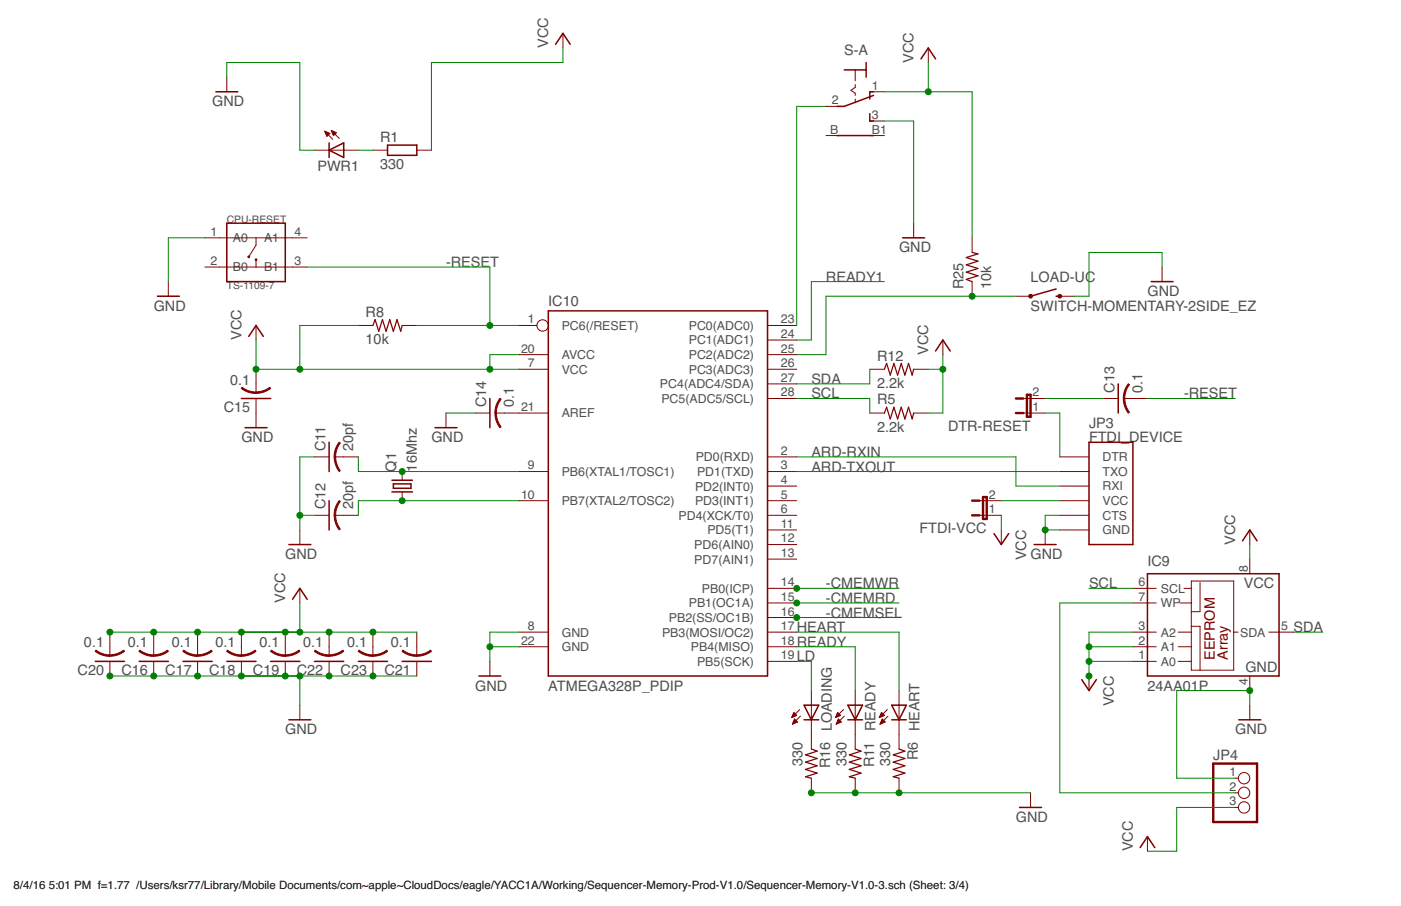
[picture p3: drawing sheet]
<svg xmlns="http://www.w3.org/2000/svg" width="432mm" height="279mm" viewBox="0 0 432 279" stroke-linecap="round" stroke-linejoin="round" font-family="sans-serif">
<g fill="none" stroke="#800000" stroke-width=".47">
<path d="M171.2 13.7l2.3-3.4 2.2 3.4M267 19.3v4.5M283.8 18.2l2.3-3.4 2.3 3.4M66.5 28.3h6.8M260.2 21.5h6.8M268.1 35.1v2.2h1.1M269.2 29.4l-9 3.4h-2.2M269.2 28.3h-1.1v2.2M101.4 44.1v4.5M101.4 46.3l4.5-2.2v4.5zM119.4 44.7h9.1v3.2h-9.1zM258 41.8h11.2"/>
<path d="M69.9 68.8h18v18h-18zM278.2 73.3h6.8M48.5 91.4h6.8M169 95.9h67.6v112.6h-67.6zM325.5 91.4h1.1M325.5 89.1l-7.9 2.3M354.8 86.8h6.7M76.7 103.7l2.2-3.3 2.3 3.3M288.4 108.2l2.2-3.3 2.3 3.3M344.7 118.4v9M74.4 122.9h9M75.5 131.9h6.8"/>
<path d="M101.4 136.4v9M134.1 131.9h6.7M151 122.9v9M335.6 136.4h13.6v31.5h-13.6zM101.4 154.4v9M120.8 148.1h6.3M120.8 151.7h6.3M121.2 149.2h5.5v1.4h-5.5zM89 167.9h6.8M306.4 164.5l2.2 3.4 2.3-3.4M318.7 167.9h6.8M353.7 176.9h40.5v31.6h-40.5z"/>
<path d="M382.9 166.8l2.3-3.4 2.2 3.4M90.2 184.8l2.2-3.4 2.3 3.4M29.4 204h9M42.9 204h9M56.4 204h9M69.9 204h9M83.4 204h9M96.9 204h9M110.4 204h9M124 204h9M147.6 208.5h6.7M247.8 217.5h4.5l-2.2 4.5z"/>
<path d="M261.3 217.5h4.5l-2.2 4.5zM274.8 217.5h4.5l-2.2 4.5zM333.4 209.6l2.2 3.4 2.3-3.4M89 222h6.8M247.8 222h4.5M261.3 222h4.5M274.8 222h4.5M381.8 222h6.8M314.2 249h6.8M351.4 261.4l2.3-3.4 2.2 3.4"/>
</g>
<g fill="none" stroke="#800000" stroke-width=".31">
<path d="M173.5 10.3v4.5M286.1 14.8v4.5M69.9 23.8v4.5M254.6 32.8h4.5M263.6 21.5v3.4M263.6 26.1v.8l-1.4 1 1.4 .8v.7M263.6 30.5v1.2M268.1 37.3h4.5M268.1 28.3h4.5M96.9 46.3h13.5M100.1 40.5l2.5 2.4M100.1 40.5l1.6 .6-.9 .9z"/>
<path d="M100.1 40.5h.1M100.2 40.7h.5M100.3 41h.9M100.4 41.2h1.2M100.5 41.4h.8M100.6 41.7h.5M100.7 41.9h.2M102.1 40.2l2.5 2.5M102.1 40.2l1.6 .7-.9 .9zM102.1 40.2h.1M102.2 40.5h.5M102.3 40.7h.9"/>
<path d="M102.4 41h1.2M102.5 41.2h.9M102.6 41.4h.6M102.7 41.7h.2M114.9 46.3h4.5M128.5 46.3h4.5M254.6 41.8h4.5M268.1 41.8h4.5M63.1 73.3h31.6M78.9 73.3v2.3l-2.2 3.6M281.6 68.8v4.5M299.6 73.3v4.6"/>
<path d="M51.9 86.8v4.6M63.1 82.4h31.6M78.9 80.1v2.3M299.6 86.8v4.6M313.1 91.4h4.5M326.6 91.4h4.5M358.2 82.4v4.4M78.9 100.4v4.5M78.9 113.9v7.2M110.4 100.4h4.5M124 100.4h4.5M160 113.9h9"/>
<path d="M160 109.4h9M160 100.4h5.5M236.6 113.9h9M236.6 109.4h9M236.6 118.4h9M236.6 104.9h9M236.6 100.4h9M268.1 113.9h4.5M281.6 113.9h4.5M290.6 104.9v4.5M78.9 122.9v9M137.5 127.4v4.5"/>
<path d="M146.5 127.4h4.5M152.8 127.4h16.2M236.6 122.9h9M268.1 127.4h4.5M281.6 127.4h4.5M315.4 127.4h6.7M315.4 122.9h6.7M340.1 122.9h4.6M346.5 122.9h7.2M96.9 158.9h4.5M96.9 140.9h4.5M103.2 158.9h7.2"/>
<path d="M103.2 140.9h7.2M124 145.4v2.7M124 151.7v2.7M160 154.4h9M160 145.4h9M236.6 154.4h9M236.6 145.4h9M236.6 158.9h9M236.6 149.9h9M236.6 140.9h9M301.9 154.4h6.7M301.9 158.9h6.7"/>
<path d="M326.6 154.4h9M326.6 145.4h9M326.6 158.9h9M326.6 149.9h9M326.6 140.9h9M92.4 163.4v4.5M236.6 172.4h9M236.6 167.9h9M236.6 163.4h9M308.6 163.4v4.5M322.1 163.4v4.5M326.6 163.4h9"/>
<path d="M367.2 179.2h13v27.5h-13zM369.9 179.6v9h-2.7M385.2 163.4v4.5M385.2 172.4v4.5M33.9 194.9v7.3M47.4 194.9v7.3M60.9 194.9v7.3M74.4 194.9v7.3M87.9 194.9v7.3M92.4 181.4v4.5M101.4 194.9v7.3M114.9 194.9v7.3"/>
<path d="M128.5 194.9v7.3M160 194.9h9M160 199.5h9M236.6 194.9h9M236.6 199.5h9M236.6 190.4h9M236.6 185.9h9M236.6 181.4h9M349.2 194.9h7.2M349.2 199.5h7.2M349.2 185.9h7.2M349.2 181.4h7.2"/>
<path d="M363.1 194.9h4.1M363.1 199.5h4.1M363.6 185.9h3.6M364.9 181.4h2.3M367.2 193.1h2.7v13.6M380.2 194.9h1.4M391.1 194.9h7.6M33.9 204v4.5M47.4 204v4.5M60.9 204v4.5M74.4 204v4.5M87.9 204v4.5"/>
<path d="M92.4 217.5v4.5M101.4 204v4.5M114.9 204v4.5M128.5 204v4.5M151 204v4.5M236.6 204h9M244.6 219.8h.2M244.7 219.7l.9 .9-1.6 .7zM246.5 218.8l-2.5 2.5M250.1 213v18M258.1 219.8h.2M258.2 219.7l.9 .9-1.6 .7z"/>
<path d="M260 218.8l-2.5 2.5M263.6 213v18M271.6 219.8h.2M271.7 219.7l.9 .9-1.6 .7zM273.5 218.8l-2.5 2.5M277.1 213v18M335.6 208.5v4.5M349.2 204h7.2M363.1 204h4.1M385.2 208.5v4.5M385.2 217.5v4.5M244 221.3h.1"/>
<path d="M244.1 221h.5M244.2 220.8h1M244.3 223.2h.3M244.3 220.5h1.2M244.4 222.9h.7M244.4 220.3h.8M244.5 222.7h1.2M244.5 220.1h.5M244.6 222.5h1M244.7 222.2h.6M244.8 222h.3M244.9 221.7l.9 1-1.6 .6z"/>
<path d="M246.7 220.9l-2.5 2.4M250.1 240v4.5M257.5 221.3h.1M257.6 221h.5M257.7 220.8h1M257.8 223.2h.3M257.8 220.5h1.2M257.9 222.9h.8M257.9 220.3h.9M258 222.7h1.2M258 220.1h.5M258.1 222.5h1"/>
<path d="M258.2 222.2h.7M258.3 222h.3M258.4 221.7l.9 1-1.6 .6zM260.2 220.9l-2.5 2.4M263.6 240v4.5M271 221.3h.1M271.1 221h.6M271.2 220.8h1M271.3 223.2h.3M271.3 220.5h1.2M271.4 222.9h.8M271.4 220.3h.9"/>
<path d="M271.5 222.7h1.2M271.5 220.1h.5M271.6 222.5h1M271.7 222.2h.7M271.8 222h.3M271.9 221.7l.9 1-1.6 .6zM273.7 220.9l-2.5 2.4M277.1 240v4.5M380.7 240h1M317.6 244.5v4.5M353.7 258v4.5M380.7 244.5h1"/>
<path d="M380.7 249h1"/>
<circle cx="167.2" cy="100.4" r="1.76"/>
<circle cx="383.4" cy="240" r="1.76"/>
<circle cx="383.4" cy="244.5" r="1.76"/>
<circle cx="383.4" cy="249" r="1.76"/>
</g>
<g fill="#800000" stroke="#800000" stroke-width=".31">
<path d="M104.5 136.4l.4 .2-1 1.7-.5 2.6h-.4a7.4 7.4 0 0 1 1.5-4.5z" fill-rule="evenodd"/>
<path d="M103 140.9h.5l.4 2.5 1 1.7-.4 .3a7.5 7.5 0 0 1-1.5-4.5z" fill-rule="evenodd"/>
<path d="M104.5 154.4l.4 .2-1 1.8-.5 2.5h-.4a7.4 7.4 0 0 1 1.5-4.5z" fill-rule="evenodd"/>
<path d="M103 158.9h.5l.4 2.6 1 1.7-.4 .2a7.4 7.4 0 0 1-1.5-4.5z" fill-rule="evenodd"/>
<path d="M347.8 118.3l.3 .3-1 1.7-.5 2.6h-.4a7.4 7.4 0 0 1 1.6-4.6z" fill-rule="evenodd"/>
<path d="M346.2 122.9h.5l.2 1.9 1.2 2.3-.4 .3a7.3 7.3 0 0 1-1.5-4.5z" fill-rule="evenodd"/>
<path d="M154.1 122.8l.3 .3-1.2 2.3-.2 2h-.5a7.1 7.1 0 0 1 1.6-4.6z" fill-rule="evenodd"/>
<path d="M152.5 127.4h.5l.5 2.5 .9 1.7-.3 .3a7.3 7.3 0 0 1-1.6-4.5z" fill-rule="evenodd"/>
<path d="M74.6 119.4l2.4 1.2 1.9 .3v.4a7.2 7.2 0 0 1-4.5-1.5z" fill-rule="evenodd"/>
<path d="M78.9 120.9l1.9-.3 2.3-1.2 .3 .4a7.2 7.2 0 0 1-4.5 1.5z" fill-rule="evenodd"/>
<path d="M43.1 200.5l2.3 1.2 2 .3v.4a7.5 7.5 0 0 1-4.6-1.5z" fill-rule="evenodd"/>
<path d="M47.4 201.9l2.5-.5 1.7-.9 .3 .4a7.3 7.3 0 0 1-4.5 1.5z" fill-rule="evenodd"/>
<path d="M56.6 200.5l1.7 1 2.6 .5v.4a7.4 7.4 0 0 1-4.6-1.5z" fill-rule="evenodd"/>
<path d="M60.9 201.9l1.9-.2 2.3-1.2 .3 .4a7.3 7.3 0 0 1-4.5 1.5z" fill-rule="evenodd"/>
<path d="M70.1 200.5l2.4 1.2 1.9 .3v.4a7.4 7.4 0 0 1-4.6-1.5z" fill-rule="evenodd"/>
<path d="M74.4 201.9l1.9-.2 2.3-1.2 .3 .4a7.2 7.2 0 0 1-4.5 1.5z" fill-rule="evenodd"/>
<path d="M83.7 200.5l1.6 1 2.6 .5v.4a7.4 7.4 0 0 1-4.5-1.5z" fill-rule="evenodd"/>
<path d="M87.9 201.9l2-.2 2.3-1.2 .2 .4a7.3 7.3 0 0 1-4.5 1.5z" fill-rule="evenodd"/>
<path d="M29.6 200.5l2.3 1.2 2 .3v.4a7.4 7.4 0 0 1-4.6-1.5z" fill-rule="evenodd"/>
<path d="M33.9 201.9l1.9-.2 2.3-1.2 .3 .4a7.2 7.2 0 0 1-4.5 1.5z" fill-rule="evenodd"/>
<path d="M124.2 200.5l1.7 1 2.6 .5v.4a7.4 7.4 0 0 1-4.6-1.5z" fill-rule="evenodd"/>
<path d="M128.5 201.9l1.9-.2 2.3-1.2 .3 .4a7.3 7.3 0 0 1-4.5 1.5z" fill-rule="evenodd"/>
<path d="M97.2 200.5l2.3 1.2 1.9 .3v.4a7.4 7.4 0 0 1-4.5-1.5z" fill-rule="evenodd"/>
<path d="M101.4 201.9l2-.2 2.3-1.2 .2 .4a7.2 7.2 0 0 1-4.5 1.5z" fill-rule="evenodd"/>
<path d="M110.7 200.5l2.3 1.2 1.9 .3v.4a7.5 7.5 0 0 1-4.5-1.5z" fill-rule="evenodd"/>
<path d="M114.9 201.9l2-.2 2.3-1.2 .2 .4a7.2 7.2 0 0 1-4.5 1.5z" fill-rule="evenodd"/>
<circle cx="317.6" cy="91.4" r=".59"/>
<circle cx="326.6" cy="91.4" r=".59"/>
<circle cx="76.7" cy="79.2" r=".28"/>
<circle cx="78.9" cy="80.1" r=".28"/>
</g>
<path d="M299.6 77.9l1.8 .4-3.6 1.1 3.6 1.1-3.6 1.2 3.6 1.1-3.6 1.1 3.6 1.1-3.6 1.2 1.8 .6M114.9 100.4l.7-1.8 1.1 3.6 1.2-3.6 1.1 3.6 1.1-3.6 1.1 3.6 1.2-3.6 1.1 3.6 .5-1.8M272.6 113.9l.7-1.8 1.1 3.6 1.1-3.6 1.1 3.6 1.2-3.6 1.1 3.6 1.1-3.6 1.1 3.6 .5-1.8M272.6 127.4l.7-1.8 1.1 3.6 1.1-3.6 1.1 3.6 1.2-3.6 1.1 3.6 1.1-3.6 1.1 3.6 .5-1.8M250.1 231l1.8 .6-3.6 1.2 3.6 1.1-3.6 1.1 3.6 1.2-3.6 1.1 3.6 1.1-3.6 1.1 1.8 .5M263.6 231l1.8 .6-3.6 1.2 3.6 1.1-3.6 1.1 3.6 1.2-3.6 1.1 3.6 1.1-3.6 1.1 1.8 .5M277.1 231l1.8 .6-3.6 1.2 3.6 1.1-3.6 1.1 3.6 1.2-3.6 1.1 3.6 1.1-3.6 1.1 1.8 .5" fill="none" stroke="#800000" stroke-width=".38"/>
<path d="M313.1 127.4h2.3M313.1 122.9h2.3M316.5 121.8h1.1v6.7h-1.1zM299.6 158.9h2.3M299.6 154.4h2.3M303 153.3h1.1v6.7h-1.1zM373.9 235.5h13.5v18h-13.5z" fill="none" stroke="#800000" stroke-width=".74"/>
<g fill="none" stroke="#008000" stroke-width=".31">
<path d="M173.5 14.8v4.5h-40.5v27M286.1 19.3v9M69.9 23.8v-4.5h22.5v27h4.5M254.6 32.8h-9v67.6M272.6 37.3h9v31.5M272.6 28.3h27v45M110.4 46.3h4.5M63.1 73.3h-11.2v13.5M94.7 82.4h56.3v18M272.6 86.8h-22.5v18.1h-4.5M313.1 91.4h-58.5v18h-9M358.2 82.4v-4.5h-22.6v13.5h-4.5"/>
<path d="M78.9 104.9v9h81.1M110.4 100.4h-18v13.5M128.5 100.4h31.5M160 109.4h-9v4.5M268.1 113.9v4.5h-22.5M286.1 113.9h4.5M290.6 109.4v18h-4.5M137.5 127.4h9M245.6 122.9h22.5v4.5M322.1 127.4h4.5v13.5M322.1 122.9h18M353.7 122.9h27"/>
<path d="M92.4 158.9h4.5M96.9 140.9h-4.5v22.5M110.4 140.9v4.5h49.6M160 154.4h-49.6v4.5M245.6 140.9h67.5v9h13.5M245.6 145.4h81M308.6 154.4h18M308.6 158.9v4.5M326.6 158.9h-4.5v4.5h4.5M385.2 167.9v4.5M33.9 194.9h94.6M92.4 185.9v9"/>
<path d="M151 199.5h9M160 194.9h-9v9.1M245.6 194.9h31.5v18.1M245.6 199.5h18v13.5M245.6 181.4h31.5M245.6 185.9h31.5M245.6 190.4h31.5M335.6 199.5h13.6M335.6 181.4h13.6M349.2 194.9h-13.6v13.6M349.2 185.9h-22.6v58.6h54.1M398.7 194.9h9"/>
<path d="M33.9 208.5h94.6M92.4 208.5v9M245.6 204h4.5v9M335.6 204h13.6M385.2 217.5v-4.5h-22.5v27h18M250.1 244.5h67.5M380.7 249h-18v13.5h-9"/>
</g>
<g fill="#008000" stroke="#008000" stroke-width=".31">
<circle cx="151" cy="199.5" r=".91"/>
<circle cx="92.4" cy="158.9" r=".91"/>
<circle cx="322.1" cy="163.4" r=".91"/>
<circle cx="385.2" cy="213" r=".91"/>
<circle cx="250.1" cy="244.5" r=".91"/>
<circle cx="263.6" cy="244.5" r=".91"/>
<circle cx="277.1" cy="244.5" r=".91"/>
<circle cx="87.9" cy="208.5" r=".91"/>
<circle cx="74.4" cy="208.5" r=".91"/>
<circle cx="92.4" cy="208.5" r=".91"/>
<circle cx="60.9" cy="208.5" r=".91"/>
<circle cx="47.4" cy="208.5" r=".91"/>
<circle cx="33.9" cy="208.5" r=".91"/>
<circle cx="101.4" cy="208.5" r=".91"/>
<circle cx="114.9" cy="208.5" r=".91"/>
<circle cx="124" cy="145.4" r=".91"/>
<circle cx="124" cy="154.4" r=".91"/>
<circle cx="335.6" cy="199.5" r=".91"/>
<circle cx="335.6" cy="204" r=".91"/>
<circle cx="335.6" cy="208.5" r=".91"/>
<circle cx="286.1" cy="28.3" r=".91"/>
<circle cx="78.9" cy="113.9" r=".91"/>
<circle cx="151" cy="113.9" r=".91"/>
<circle cx="92.4" cy="113.9" r=".91"/>
<circle cx="33.9" cy="194.9" r=".91"/>
<circle cx="47.4" cy="194.9" r=".91"/>
<circle cx="60.9" cy="194.9" r=".91"/>
<circle cx="92.4" cy="194.9" r=".91"/>
<circle cx="74.4" cy="194.9" r=".91"/>
<circle cx="87.9" cy="194.9" r=".91"/>
<circle cx="101.4" cy="194.9" r=".91"/>
<circle cx="114.9" cy="194.9" r=".91"/>
<circle cx="290.6" cy="113.9" r=".91"/>
<circle cx="151" cy="100.4" r=".91"/>
<circle cx="299.6" cy="91.4" r=".91"/>
<circle cx="245.6" cy="181.4" r=".91"/>
<circle cx="245.6" cy="185.9" r=".91"/>
<circle cx="245.6" cy="190.4" r=".91"/>
</g>
<g font-size="4.4" fill="#505050">
<text x="169" y="14.8" transform="rotate(-90 169 14.8)">VCC</text>
<text x="260.2" y="17">S-A</text>
<text x="281.6" y="19.3" transform="rotate(-90 281.6 19.3)">VCC</text>
<text x="65.4" y="32.8">GND</text>
<text x="117.2" y="43.7">R1</text>
<text x="97.8" y="52.6">PWR1</text>
<text x="117.2" y="52.2">330</text>
<text x="277.1" y="77.8">GND</text>
<text x="137.5" y="82.3">-RESET</text>
<text x="254.6" y="86.9">READY1</text>
<text x="297" y="89.1" transform="rotate(-90 297 89.1)">R25</text>
<text x="305.5" y="89.1" transform="rotate(-90 305.5 89.1)">10k</text>
<text x="317.6" y="86.9">LOAD-UC</text>
<text x="47.4" y="95.9">GND</text>
<text x="169" y="94.5">IC10</text>
<text x="317.6" y="95.9">SWITCH-MOMENTARY-2SIDE_EZ</text>
<text x="353.7" y="91.4">GND</text>
<text x="112.7" y="97.7">R8</text>
<text x="74.4" y="104.9" transform="rotate(-90 74.4 104.9)">VCC</text>
<text x="112.7" y="106.2">10k</text>
<text x="270.3" y="111.2">R12</text>
<text x="286.1" y="109.4" transform="rotate(-90 286.1 109.4)">VCC</text>
<text x="70.9" y="118.6">0.1</text>
<text x="250.1" y="118.4">SDA</text>
<text x="270.3" y="119.7">2.2k</text>
<text x="149.8" y="125.6" transform="rotate(-90 149.8 125.6)">C14</text>
<text x="158.4" y="125.6" transform="rotate(-90 158.4 125.6)">0.1</text>
<text x="250.1" y="122.9">SCL</text>
<text x="270.3" y="124.7">R5</text>
<text x="343.5" y="121.1" transform="rotate(-90 343.5 121.1)">C13</text>
<text x="352.1" y="121.1" transform="rotate(-90 352.1 121.1)">0.1</text>
<text x="364.9" y="122.9">-RESET</text>
<text x="69" y="127.2">C15</text>
<text x="335.6" y="131.9">JP3</text>
<text x="74.4" y="136.4">GND</text>
<text x="133" y="136.4">GND</text>
<text x="270.3" y="133.2">2.2k</text>
<text x="292.2" y="132.8">DTR-RESET</text>
<text x="335.6" y="136.4">FTDI_DEVICE</text>
<text x="100.3" y="139.1" transform="rotate(-90 100.3 139.1)">C11</text>
<text x="108.9" y="139.1" transform="rotate(-90 108.9 139.1)">20pf</text>
<text x="250.1" y="140.9">ARD-RXIN</text>
<text x="122.1" y="145.4" transform="rotate(-90 122.1 145.4)">Q1</text>
<text x="128.5" y="145.4" transform="rotate(-90 128.5 145.4)">16Mhz</text>
<text x="250.1" y="145.4">ARD-TXOUT</text>
<text x="100.3" y="157.1" transform="rotate(-90 100.3 157.1)">C12</text>
<text x="108.9" y="157.1" transform="rotate(-90 108.9 157.1)">20pf</text>
<text x="283.4" y="164.3">FTDI-VCC</text>
<text x="380.7" y="167.9" transform="rotate(-90 380.7 167.9)">VCC</text>
<text x="87.9" y="172.4">GND</text>
<text x="316.3" y="172.8" transform="rotate(-90 316.3 172.8)">VCC</text>
<text x="317.6" y="172.4">GND</text>
<text x="353.7" y="174.7">IC9</text>
<text x="87.9" y="185.9" transform="rotate(-90 87.9 185.9)">VCC</text>
<text x="254.6" y="181.4">-CMEMWR</text>
<text x="254.6" y="185.9">-CMEMRD</text>
<text x="335.6" y="181.4">SCL</text>
<text x="383.4" y="181.4">VCC</text>
<text x="254.6" y="190.4">-CMEMSEL</text>
<text x="245.6" y="195">HEART</text>
<text x="398.7" y="195">SDA</text>
<text x="25.9" y="199.7">0.1</text>
<text x="39.4" y="199.7">0.1</text>
<text x="52.9" y="199.7">0.1</text>
<text x="66.4" y="199.7">0.1</text>
<text x="79.9" y="199.7">0.1</text>
<text x="93.4" y="199.7">0.1</text>
<text x="107" y="199.7">0.1</text>
<text x="120.5" y="199.7">0.1</text>
<text x="245.6" y="204">LD</text>
<text x="245.6" y="199.5">READY</text>
<text x="23.9" y="208.2">C20</text>
<text x="37.4" y="208.2">C16</text>
<text x="50.9" y="208.2">C17</text>
<text x="64.5" y="208.2">C18</text>
<text x="78" y="208.2">C19</text>
<text x="91.5" y="208.2">C22</text>
<text x="105" y="208.2">C23</text>
<text x="118.5" y="208.2">C21</text>
<text x="383.8" y="207.1">GND</text>
<text x="146.5" y="213">GND</text>
<text x="169" y="213">ATMEGA328P_PDIP</text>
<text x="353.7" y="213">24AA01P</text>
<text x="343.3" y="217.8" transform="rotate(-90 343.3 217.8)">VCC</text>
<text x="87.9" y="226.5">GND</text>
<text x="256.4" y="225.6" transform="rotate(-90 256.4 225.6)">LOADING</text>
<text x="269.9" y="225.6" transform="rotate(-90 269.9 225.6)">READY</text>
<text x="283.4" y="225.6" transform="rotate(-90 283.4 225.6)">HEART</text>
<text x="380.7" y="226.5">GND</text>
<text x="247.4" y="236.1" transform="rotate(-90 247.4 236.1)">330</text>
<text x="255.9" y="236.9" transform="rotate(-90 255.9 236.9)">R16</text>
<text x="260.9" y="236.1" transform="rotate(-90 260.9 236.1)">330</text>
<text x="269.4" y="236.6" transform="rotate(-90 269.4 236.6)">R11</text>
<text x="274.4" y="236.1" transform="rotate(-90 274.4 236.1)">330</text>
<text x="282.9" y="234.4" transform="rotate(-90 282.9 234.4)">R6</text>
<text x="373.9" y="234.4">JP4</text>
<text x="313.1" y="253.5">GND</text>
<text x="349.2" y="262.5" transform="rotate(-90 349.2 262.5)">VCC</text>
</g>
<g font-size="4.4" fill="#800000">
<text x="374.4" y="203.5" transform="rotate(-90 374.4 203.5)">EEPROM</text>
<text x="378.4" y="203.5" transform="rotate(-90 378.4 203.5)">Array</text>
</g>
<g font-size="3.8" fill="#505050">
<text x="268.7" y="27.7">1</text>
<text x="256.3" y="32.2">2</text>
<text x="255.9" y="41.2">B</text>
<text x="268.7" y="36.7">3</text>
<text x="268.7" y="41.2">B1</text>
<text x="64.9" y="72.7">1</text>
<text x="71.8" y="74.7">A0</text>
<text x="81.4" y="74.7">A1</text>
<text x="90.8" y="72.7">4</text>
<text x="64.9" y="81.7">2</text>
<text x="71.8" y="83.7">B0</text>
<text x="81.4" y="83.7">B1</text>
<text x="90.8" y="81.7">3</text>
<text x="162.7" y="99.7">1</text>
<text x="173.1" y="101.7">PC6(/RESET)</text>
<text x="212.3" y="101.7">PC0(ADC0)</text>
<text x="240.7" y="99.7">23</text>
<text x="212.3" y="106.2">PC1(ADC1)</text>
<text x="240.7" y="104.2">24</text>
<text x="160.6" y="108.7">20</text>
<text x="162.7" y="113.2">7</text>
<text x="173.1" y="110.7">AVCC</text>
<text x="212.3" y="110.7">PC2(ADC2)</text>
<text x="240.7" y="113.2">26</text>
<text x="240.7" y="108.7">25</text>
<text x="173.1" y="115.2">VCC</text>
<text x="203.4" y="119.7">PC4(ADC4/SDA)</text>
<text x="212.3" y="115.2">PC3(ADC3)</text>
<text x="240.7" y="117.8">27</text>
<text x="203.8" y="124.2">PC5(ADC5/SCL)</text>
<text x="240.7" y="122.3">28</text>
<text x="318.3" y="122.3">2</text>
<text x="160.6" y="126.8">21</text>
<text x="173.1" y="128.7">AREF</text>
<text x="318.3" y="126.8">1</text>
<text x="214.4" y="142.3">PD0(RXD)</text>
<text x="240.7" y="140.3">2</text>
<text x="339.8" y="142.3">DTR</text>
<text x="162.7" y="144.8">9</text>
<text x="173.1" y="146.8">PB6(XTAL1/TOSC1)</text>
<text x="214.8" y="146.8">PD1(TXD)</text>
<text x="240.7" y="149.3">4</text>
<text x="240.7" y="144.8">3</text>
<text x="339.8" y="146.8">TXO</text>
<text x="160.6" y="153.8">10</text>
<text x="173.1" y="155.8">PB7(XTAL2/TOSC2)</text>
<text x="214.2" y="155.8">PD3(INT1)</text>
<text x="214.2" y="151.3">PD2(INT0)</text>
<text x="240.7" y="153.8">5</text>
<text x="304.7" y="153.8">2</text>
<text x="339.8" y="151.3">RXI</text>
<text x="339.8" y="155.8">VCC</text>
<text x="209.1" y="160.3">PD4(XCK/T0)</text>
<text x="240.7" y="158.3">6</text>
<text x="304.7" y="158.3">1</text>
<text x="339.8" y="160.3">CTS</text>
<text x="218" y="164.8">PD5(T1)</text>
<text x="240.7" y="167.3">12</text>
<text x="240.7" y="162.8">11</text>
<text x="339.8" y="164.8">GND</text>
<text x="214" y="173.8">PD7(AIN1)</text>
<text x="214" y="169.3">PD6(AIN0)</text>
<text x="240.7" y="171.8">13</text>
<text x="384.6" y="176.3" transform="rotate(-90 384.6 176.3)">8</text>
<text x="216.3" y="182.8">PB0(ICP)</text>
<text x="240.7" y="185.3">15</text>
<text x="240.7" y="180.8">14</text>
<text x="350.9" y="180.8">6</text>
<text x="350.9" y="185.3">7</text>
<text x="357.8" y="182.8">SCL</text>
<text x="206.2" y="191.8">PB2(SS/OC1B)</text>
<text x="212.3" y="187.3">PB1(OC1A)</text>
<text x="240.7" y="189.8">16</text>
<text x="357.8" y="187.3">WP</text>
<text x="162.7" y="194.3">8</text>
<text x="173.1" y="196.3">GND</text>
<text x="204" y="196.3">PB3(MOSI/OC2)</text>
<text x="240.7" y="194.3">17</text>
<text x="350.9" y="194.3">3</text>
<text x="357.8" y="196.3">A2</text>
<text x="382.2" y="196.3">SDA</text>
<text x="394.8" y="194.3">5</text>
<text x="160.6" y="198.8">22</text>
<text x="173.1" y="200.8">GND</text>
<text x="212.9" y="200.8">PB4(MISO)</text>
<text x="240.7" y="203.3">19</text>
<text x="240.7" y="198.8">18</text>
<text x="350.9" y="203.3">1</text>
<text x="350.9" y="198.8">2</text>
<text x="357.8" y="200.8">A1</text>
<text x="214.8" y="205.3">PB5(SCK)</text>
<text x="357.8" y="205.3">A0</text>
<text x="384.6" y="211.2" transform="rotate(-90 384.6 211.2)">4</text>
<text x="378.9" y="239.4">1</text>
<text x="378.9" y="243.9">2</text>
<text x="378.9" y="248.4">3</text>
</g>
<g font-size="3.5">
<text x="4.2" y="274.2">8/4/16</text>
<text x="15" y="274.2">5:01 PM f=1.77 /Users/ksr77/Library/Mobile Documents/com~apple~CloudDocs/eagle/YACC1A/Working/Sequencer-Memory-Prod-V1.0/Sequencer-Memory-V1.0-3.sch (Sheet: 3/4)</text>
</g>
<g font-size="3.2" fill="#505050">
<text x="69.9" y="68.8">CPU-RESET</text>
<text x="69.9" y="89.1">TS-1109-7</text>
</g>
</svg>
